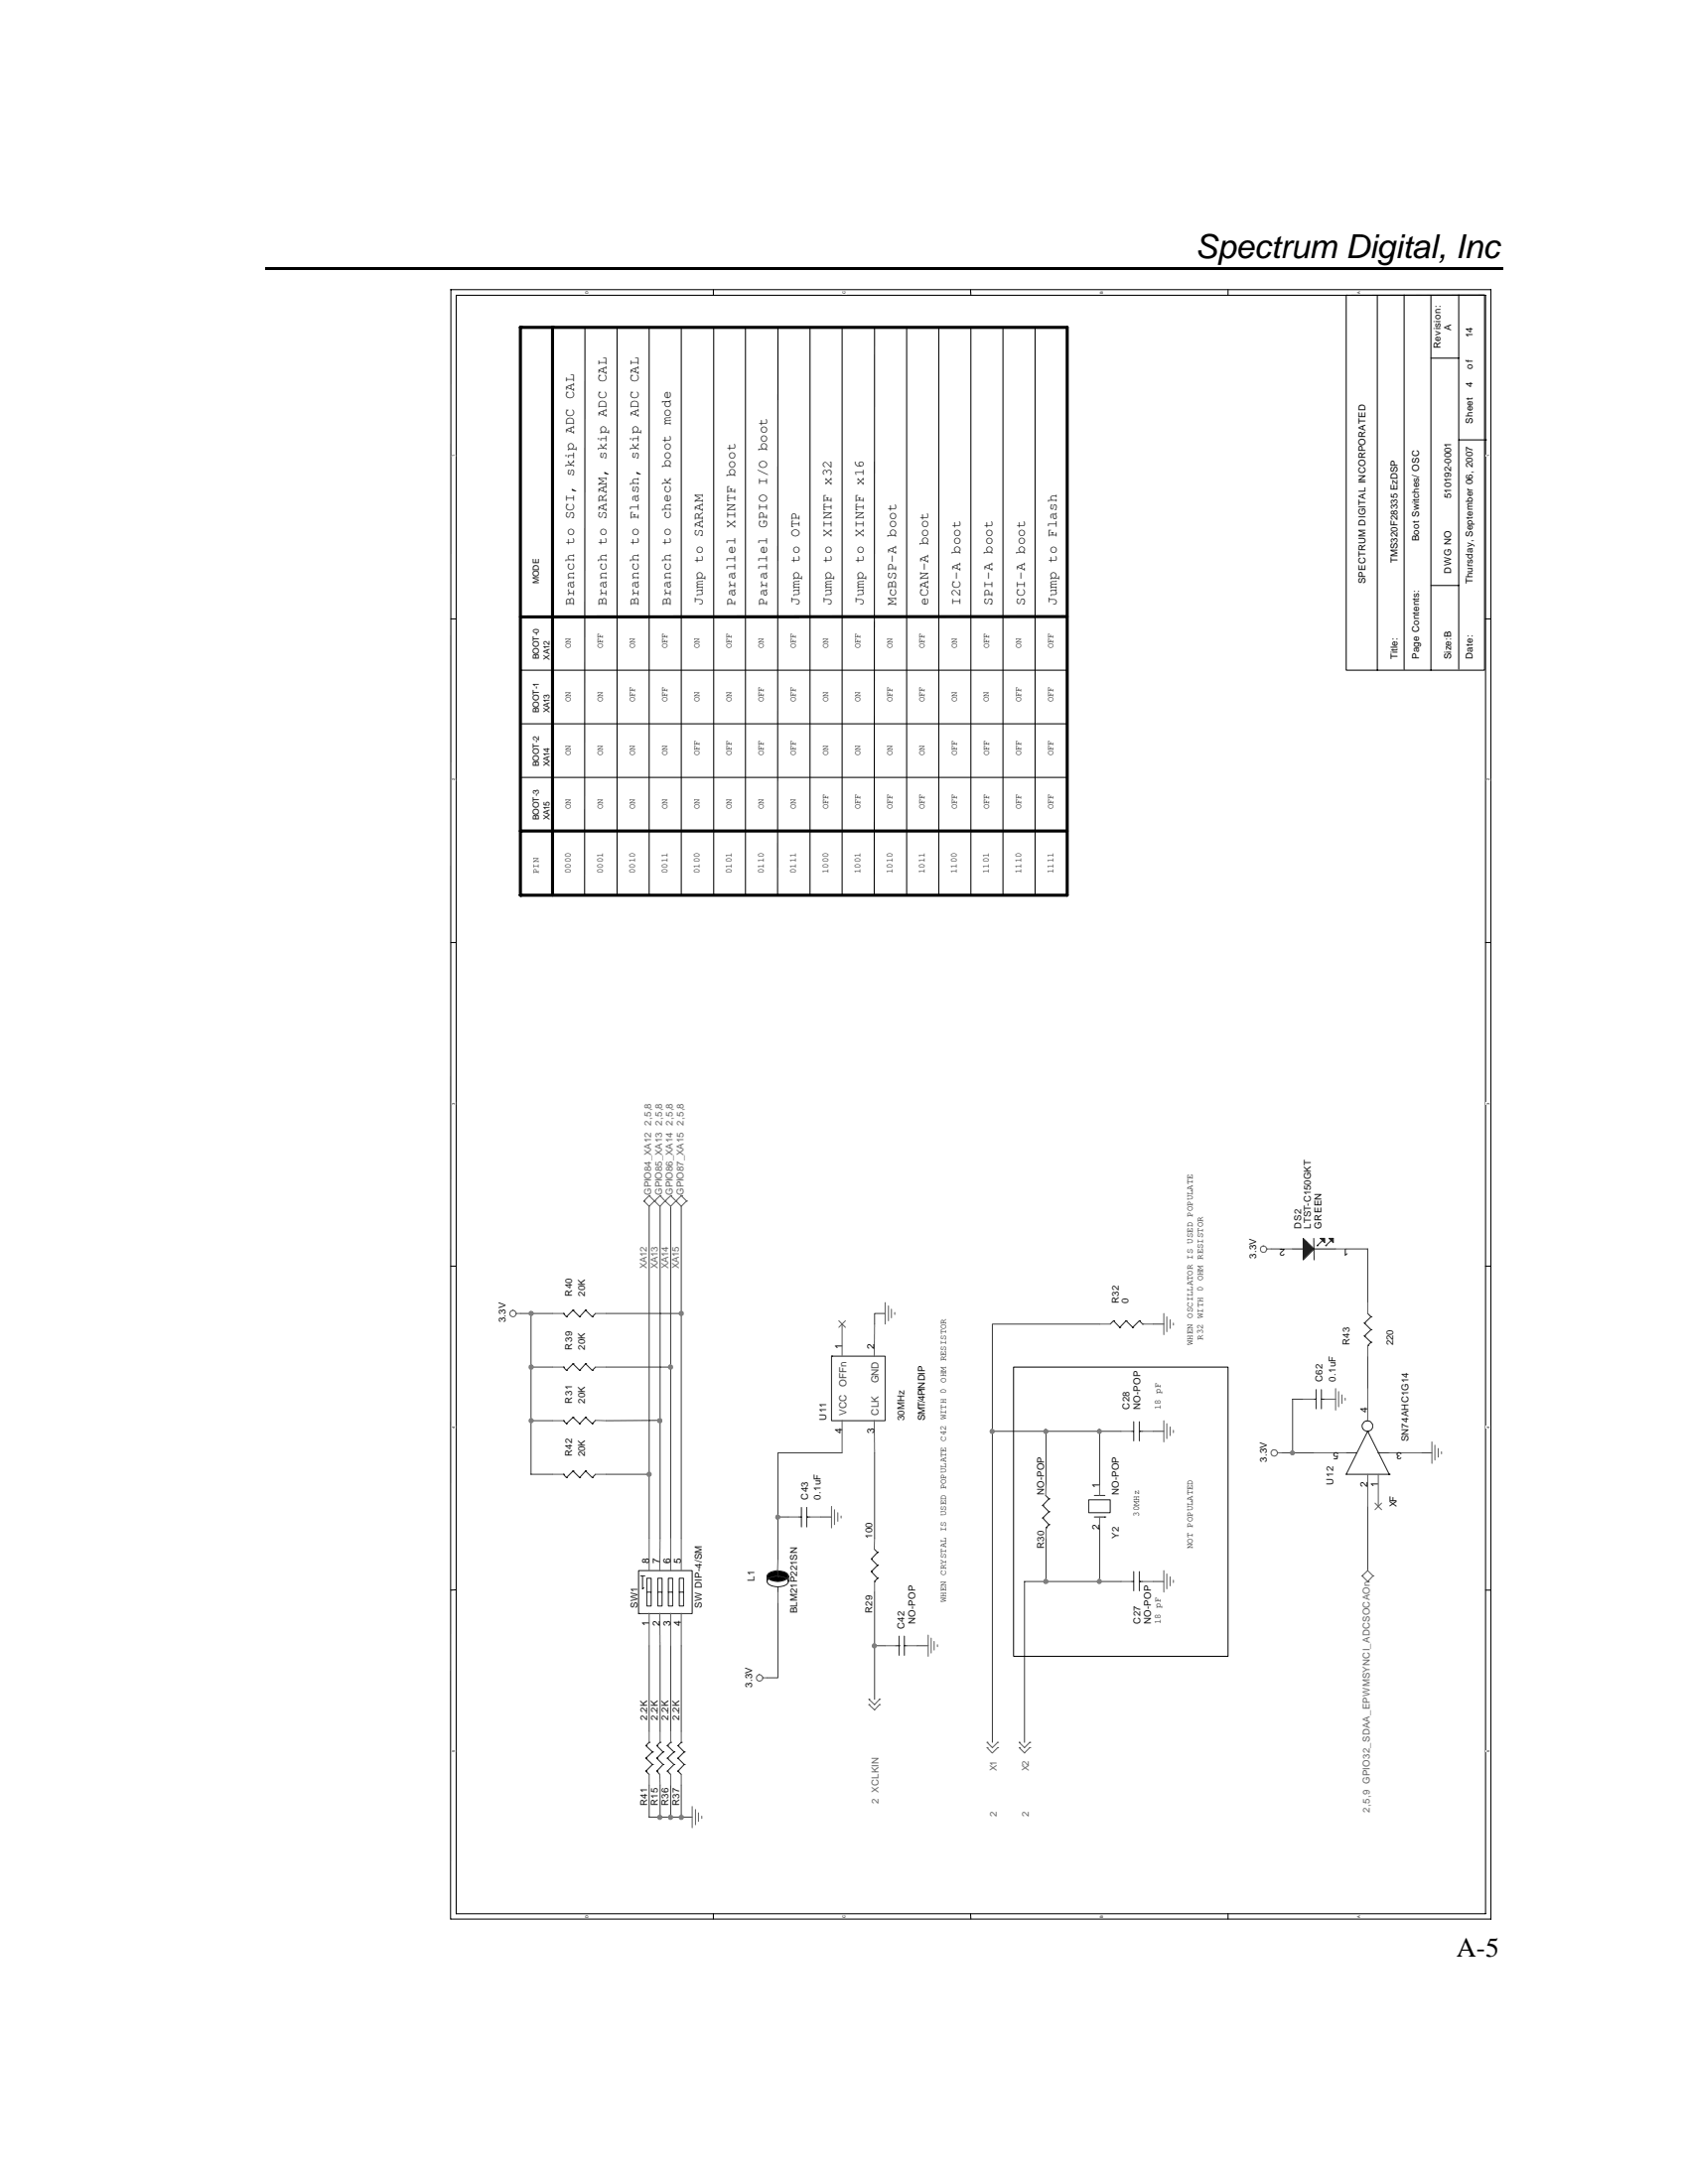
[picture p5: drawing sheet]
<svg xmlns="http://www.w3.org/2000/svg" width="216mm" height="279mm" viewBox="0 0 216 279" stroke-linecap="round" stroke-linejoin="round" font-family="sans-serif">
<path d="M33.9 34.1h.2v.4h-.2z" fill="#000"/>
<path d="M34.1 34.3h158.1" fill="none" stroke="#000" stroke-width=".34"/>
<path d="M55.5 36h135.7v209.5h-135.7z" fill="#fff"/>
<path d="M57.6 37.1h133.1v208.4h-133M57.7 37.1l-.1 208.4M58.3 37.8h131.7v207h-131.7z" fill="none" stroke="#000" stroke-width=".13"/>
<g fill="#fff">
<path d="M57.8 223.9h.5v.2h-.6z"/>
<path d="M190.1 223.9h.5v.2h-.5z"/>
</g>
<path d="M58.3 203.4h-.6M190 203.4h.7" fill="none" stroke="#000" stroke-width=".13"/>
<g fill="#fff">
<path d="M57.8 182.4h.5v.3h-.6z"/>
<path d="M190.1 182.4h.5v.3h-.5z"/>
</g>
<path d="M57.7 162h.6M190 162h.7" fill="none" stroke="#000" stroke-width=".13"/>
<g fill="#fff">
<path d="M57.8 141h.5v.3h-.6z"/>
<path d="M190.1 141h.5v.3h-.5z"/>
</g>
<path d="M57.7 120.6h.6M190 120.6h.7" fill="none" stroke="#000" stroke-width=".13"/>
<g fill="#fff">
<path d="M57.8 99.6h.5v.3h-.5z"/>
<path d="M190.1 99.6h.5v.3h-.5z"/>
</g>
<path d="M57.7 79.2h.6M190 79.2h.7" fill="none" stroke="#000" stroke-width=".13"/>
<g fill="#fff">
<path d="M57.8 58.2h.5v.3h-.6z"/>
<path d="M190.1 58.2h.5v.3h-.5z"/>
<path d="M74.8 245h.5v.3h-.5z"/>
<path d="M74.8 37.2h.5v.4h-.5z"/>
<path d="M107.7 245h.6v.3h-.6z"/>
<path d="M107.7 37.2h.6v.4h-.6z"/>
</g>
<path d="M91.2 37.1v.7M91.2 244.8v.7" fill="none" stroke="#000" stroke-width=".13"/>
<g fill="#fff">
<path d="M140.6 245h.6v.3h-.6z"/>
<path d="M140.6 37.3h.6v.3h-.6z"/>
</g>
<path d="M124.1 37.1l.1 .7M124.1 244.8l.1 .7" fill="none" stroke="#000" stroke-width=".13"/>
<g fill="#fff">
<path d="M173.5 245h.6v.3h-.6z"/>
<path d="M173.5 37.3h.6v.3h-.6z"/>
</g>
<g fill="none" stroke="#000" stroke-width=".13">
<path d="M157.1 37.1v.7M172.2 37.8h.1M176.2 37.8v47.9M179.6 37.7v47.9M183 37.8v47.9M186.6 37.7v47.9M189.9 37.7l-17.7 .1v47.9h17.7v-47.9M74.8 41.9v72.6M78.9 41.9h.1M78.9 41.9v72.6M83 41.9v72.6M87.1 41.9h.1"/>
<path d="M87.1 41.9v72.6M91.3 41.9v72.6M95.3 41.9h.1M95.3 41.9v72.6M99.5 41.9v72.6M103.6 41.9v72.6M107.7 41.9h.1M107.7 41.9v72.6M111.9 41.9h.1M111.9 41.9l-.1 72.6M116 41.9h.1M116 41.9v72.6"/>
<path d="M120.1 41.9v72.6M124.2 41.9v72.6M128.3 41.9v72.6M132.4 41.9h.1M132.4 41.9v72.6M183 45.8h3.6M186.6 56.3h3.4M190 56.3h.1M183 74.9h3.6M66.6 85.7h.1M66.6 99.5h69.9M66.6 92.6h69.9"/>
<path d="M66.6 85.7h69.9M129.6 174.9h27.5v37h-27.5zM157.1 244.8v.7"/>
</g>
<g fill="none" stroke="#3d3d3d" stroke-width=".13">
<path d="M83 154.3v42.5M84.4 154.3v42.5M85.8 154.3v42.5M87.1 154.3v42.5M162.6 159.8h1.3M172.2 159.8h2.7v6.8M66.6 168h4.1M67.9 174.9h2.8M67.9 168v20.6h2.8M77.5 168h9.6M77.5 174.9h8.3M85.8 174.9h.1"/>
<path d="M87.1 168h.1M113.2 168h-1.3v1.4M140.6 169.4h-13.7v13.7M147.5 169.4h1.4M166.7 179h-1.4v6.9M174.9 173.5v4.1M67.9 181.8h2.8M77.5 188.6h5.5M83 188.6h.1M84.4 181.7l-6.9 .1M84.4 181.8h.1M99.5 194.1h1.4"/>
<path d="M105 194.1h1.4M107.7 185.9h-8.2v13.7M111.9 185.9v10.9M126.9 183.1h6.9v6.9M126.9 183.1h.1M126.9 183.1v39.8M133.8 183.1h6.8M133.8 196.8v5.5M140.6 195.5v6.8M143.4 183.1h-2.8v6.9M147.5 183.1h1.4M163.9 185.9h4.2"/>
<path d="M174.9 192.7v8.2M181.8 185.9h1.3M83 210.5v11M84.4 210.5v11M85.8 210.5v11M87.1 210.5v11M99.5 205v9.6h-1.4M111.9 203.7v6.8M113.2 210.5h-1.3v6.9M117.3 210.5h1.4M143.4 202.3h-12.4v20.6M147.5 202.3h1.4"/>
<path d="M83 228.4v4.1h1.4v-4.1M84.4 232.5h1.4M85.8 228.4v4.1M87.1 228.4v4.1h-1.3M87.1 232.5h1.4"/>
</g>
<g fill="none" stroke="#616161" stroke-width=".13">
<path d="M82.4 153.6h.1M82.4 153.6l.6 .7 .7-.7M83 153h.1M83 153l-.6 .6M83 153l1.4 1.3M83.7 153.6h.1M84.4 153h.1M84.4 153l-.7 .6M84.4 153l.7 .6M85.1 153.6h.1M85.1 153.6l-.7 .7M85.8 153h.1"/>
<path d="M85.8 153l-.7 .6M85.8 153l1.3 1.3 .7-.7M86.5 153.6h.1M87.1 153h.1M87.1 153l-1.3 1.3-.7-.7M87.1 153l.7 .6M87.8 153.6h.1M162 159.8h.6M66 168h.6M70.7 168h1.4M70.7 174.9h1.4M76.2 168h1.3"/>
<path d="M76.2 174.9h1.3M107.7 169.4v4.1M111.9 169.4l-.1 4.1M113.2 166.6v2.8M113.6 167.1v1.9M114 167.5v1.1M114.4 167.9v.3M148.9 168v2.7M149.2 168.5v1.9M149.7 168.8v1.1M150.1 169.3v.2M170.8 177.6v2.8"/>
<path d="M171.2 178v2M171.6 178.4v1.1M172.1 178.9v.2M174.9 177.6v4.1M70.7 188.6h1.4M76.2 188.6h1.3M106.4 192.7v2.8M106.7 193.1v1.9M107.2 193.5v1.1M107.6 193.9v.3M107.7 181.7v4.2M111.8 181.7l.1 4.2"/>
<path d="M133.8 190l-.1 1.3M133.8 195.5v1.3M148.9 181.8v2.7M149.2 182.1v1.9M149.7 182.6v1.1M150.1 183v.3M163.4 185.9h.5M168.1 185.9h4.1M174.9 188.6v4.1M176.3 188.6v4.1M177.6 185.9h4.2M183.1 184.5v2.7"/>
<path d="M183.5 184.9v1.9M184 185.3v1.1M184.4 185.7v.3M96.8 214.4a.4 .4 0 0 1 .4-.2 .4 .4 0 0 1 .4 .3v.3l-.3 .2a.42 .42 0 0 1-.5-.1 .42 .42 0 0 1 0-.5zM97.6 214.6h.5M111.1 218.1h.1M111.1 217.4h.1M111.1 218.1l.8 .7 .6-.7M111.1 217.4l.8 .7 .6-.7M112.5 218.1h.1M112.5 217.4h.1M118.7 209.2v2.7"/>
<path d="M119.1 209.6v1.9M119.5 210v1.1M119.9 210.4v.3M143.4 202.3h1.4M146.1 202.3h1.4M148.9 200.9v2.8M149.2 201.4v1.9M149.7 201.7v1.2M150.1 202.2v.3M174.2 201.6h.1M174.2 201.6l.7-.7 .7 .7M174.2 201.6l.7 .7"/>
<path d="M174.9 202.3h.1M175.6 201.6h.1M175.6 201.6l-.7 .7M88.5 231.1v2.7M89 231.5v1.9M89.3 231.9v1.1M89.8 232.3v.3M126.3 223.6h.1M126.3 222.9h.1M126.3 223.6l.6 .7M126.3 222.9l.6 .7 .7-.7M127.6 223.6h.1"/>
<path d="M127.6 222.9h.1M127.6 223.6l-.7 .7M130.4 223.6h.1M130.4 222.9h.1M130.4 223.6l.6 .7 .7-.7M130.4 222.9l.6 .7 .7-.7M131.7 223.6h.1M131.7 222.9h.1"/>
<circle cx="161.6" cy="159.8" r=".4"/>
<circle cx="65.6" cy="168" r=".41"/>
<circle cx="163" cy="185.9" r=".41"/>
</g>
<path d="M66.6 41.9h.1M66.6 41.9h69.9v72.6h-69.9M66.6 41.9v72.6M70.7 41.9h.1M70.7 41.9v72.6M136.5 78.9h-69.9M66.6 106.3h.1M66.6 114.5h.1M66.6 106.3h69.9" fill="none" stroke="#000" stroke-width=".39"/>
<g fill="none" stroke="#262626" stroke-width=".13">
<path d="M72.1 168h.1M72.1 174.9h.1M72.1 168l.3 .5M72.1 174.9l.3 .4M72.4 168.5h.1M72.4 175.3h.1M73.3 167.6h.1M73.3 174.5h.1M73.3 167.6l.8 .9M73.3 167.6l-.9 .9M73.3 174.5l.8 .8M73.3 174.5l-.9 .8"/>
<path d="M74.1 168.5h.1M74.1 175.3h.1M74.9 167.6h.1M74.9 174.5h.1M74.9 167.6l.8 .9M74.9 167.6l-.8 .9M74.9 174.5l.8 .8M74.9 174.5l-.8 .8M75.7 168.5h.1M75.7 175.3h.1M76.2 168l-.5 .5M76.2 174.9l-.5 .4"/>
<path d="M106.4 173.5h6.8v8.3h-6.8zM106.4 173.5h.1M72.1 188.6h.1M72.1 188.6l.3 .4M72.4 189h.1M73.3 188.2h.1M73.3 188.2l.8 .8M73.3 188.2l-.9 .8M74.1 189h.1M74.9 188.2h.1M74.9 188.2l.8 .8M74.9 188.2l-.8 .8"/>
<path d="M75.7 189h.1M76.2 188.6l-.5 .4M133.4 192.6h.1M133.4 194.2h.1M133.4 192.6l.8 .8M133.4 194.2l.8 .8M133.7 191.3l.5 .4M133.8 195.5h.1M134.2 191.7h.1M134.2 193.4h.1M134.2 195h.1M134.2 191.7l-.8 .9"/>
<path d="M134.2 193.4l-.8 .8M134.2 195l-.4 .5M172.2 185.9h1.3M174.9 183.1h.1M174.9 183.1l-2.7 5.5h5.5M174.9 183.1l2.8 5.5M176.3 185.9h.1M176.3 185.9h1.4M177.7 188.6h.1M144.8 202.3h.2M145 201.1v2.4M145.7 202.3h.1"/>
<path d="M145.7 202.3h.4M145.7 201.1v2.4"/>
<circle cx="174.9" cy="182.4" r=".68"/>
</g>
<path d="M107.3 169l.8 .8M108.1 169l-.8 .8M175.9 192.3l.8 .8M176.7 192.3l-.8 .8" fill="none" stroke="#606060" stroke-width=".13"/>
<path d="M166.7 158.4l1.4 1.4-1.4 1.4z" fill="#262626"/>
<path d="M166.7 158.4l1.4 1.4-1.4 1.4z" fill="none" stroke="#262626" stroke-width=".13"/>
<path d="M168.9 158.4h.5v.6z" fill="#262626"/>
<path d="M168.9 158.4h.5v.6z" fill="none" stroke="#262626" stroke-width=".13"/>
<path d="M170 158.4h.5v.6z" fill="#262626"/>
<g fill="none" stroke="#262626" stroke-width=".13">
<path d="M165.3 159.8h1.4M168 158.4l.1 2.8M168.1 159.8h2.7M168.5 159.4h.1M169.1 158.7l-.6 .7M169.6 159.4h.1M170 158.4h.5v.6zM170.2 158.7l-.6 .7M142.4 169h.1M142.4 169l-.4 .4M142.4 169l.8 .8M143.2 169.8h.1"/>
<path d="M144 169h.1M144 169l-.8 .8M144 169l.9 .8M144.9 169.8h.1M145.7 169h.1M145.7 169l-.8 .8M145.7 169l.4 .4M146.1 169.4h.1M168 179h.3M168.3 177.8v2.4M169 179h.1M169 179h.4"/>
<path d="M169 177.8v2.4M72.1 181.8h.1M72.1 181.8l.3 .3M72.4 182.1h.1M73.3 181.3h.1M73.3 181.3l.8 .8M73.3 181.3l-.9 .8M74.1 182.1h.1M74.9 181.3h.1M74.9 181.3l.8 .8M74.9 181.3l-.8 .8M75.7 182.1h.1"/>
<path d="M76.2 181.7l-.5 .4M102.2 194.1h.3M102.5 192.8v2.5M103.2 194.1h.1M103.2 194.1h.4M103.2 192.8v2.5M111.4 199.4h.1M111.4 199.4l.8 .9M111.8 198.2l.4 .4M112.2 198.6h.1M112.2 198.6l-.8 .8M144.8 183.1h.2"/>
<path d="M145 181.9v2.4M145.7 183.1h.1M145.7 183.1h.4M145.7 181.9v2.4M81.7 200.9h6.8v5.5h-6.8zM81.7 206.4h.1M81.9 201.6h.6M82.2 201.6v1.7l.2-.2M82.7 201.9h.6v3.6h-.6zM82.7 203.7h.6M84.1 201.9h.6v3.6h-.6zM84.1 203.7h.6"/>
<path d="M85.5 201.9h.5v3.6h-.5zM85.5 203.7h.5M86.9 201.9h.5v3.6h-.5zM86.9 203.7h.5M111.4 201.1h.1M111.4 201.1l.8 .8M111.9 202.3h.1M112.2 200.3h.1M112.2 201.9h.1M112.2 200.3l-.8 .8M112.2 201.9l-.3 .4M114.6 210.5h.4"/>
<path d="M115 210.5h.1M115 209.3v2.5M115.7 210.5h.3M115.7 209.3v2.5M84 226.6h.1M84 224.9h.1M84 223.3h.1M84 226.6l.4 .4M84 224.9l.8 .8M84 223.3l.8 .8M84.4 222.9h.1M84.4 222.9l-.4 .4"/>
<path d="M84.8 225.7h.1M84.8 224.1h.1M84.8 225.7l-.8 .9M84.8 224.1l-.8 .8M86.7 226.6h.1M86.7 224.9h.1M86.7 223.3h.1M86.7 226.6l.4 .4M86.7 224.9l.8 .8M86.7 223.3l.8 .8M87.1 222.9h.1M87.1 222.9l-.4 .4"/>
<path d="M87.5 225.7h.1M87.5 224.1h.1M87.5 225.7l-.8 .9M87.5 224.1l-.8 .8"/>
</g>
<g fill="none" stroke="#616161" stroke-width=".13">
<path d="M163.9 159.8h1.4M170.8 159.8h1.4M140.6 169.4h1.4M146.1 169.4h1.4M166.7 179h1.3M169.4 179h1.4M70.7 181.8h1.4M76.2 181.7l1.3 .1M83 196.8v4.1M84.4 196.8v4.1M85.8 196.8v4.1M87.1 196.8v4.1"/>
<path d="M100.9 194.1h1.3M103.6 194.1h1.4M111.9 196.8l-.1 1.4M143.4 183.1h1.4M146.1 183.1h1.4M83 206.4v4.1M84.4 206.4v4.1M85.8 206.4v4.1M87.1 206.4v4.1M111.9 202.3v1.4M113.2 210.5h1.4M116 210.5h1.3"/>
<path d="M84.4 227v1.4M84.4 221.5v1.4M87.1 221.5v1.4M87.1 227v1.4"/>
</g>
<path d="M98.3 201.3a2 2 0 0 1 1.8-.3l.5 .2 .2 .3v.3a1.88 1.88 0 0 1-2.7 0v-.3z" fill-rule="evenodd" fill="#fff"/>
<path d="M98.3 201.3a2 2 0 0 1 1.8-.3l.5 .2 .2 .3v.3a1.88 1.88 0 0 1-2.7 0v-.3z" fill-rule="evenodd" fill="#000"/>
<g fill="none" stroke="#262626" stroke-width=".13">
<path d="M174.5 169.3h.1M174.5 170.9h.1M174.5 169.3l.9 .8M174.5 170.9l.9 .8M174.9 172.1h.1M174.9 168l.5 .5M175.4 168.5h.1M175.4 170.1h.1M175.4 171.7h.1M175.4 168.5l-.9 .8M175.4 170.1l-.9 .8M175.4 171.7l-.5 .4"/>
<path d="M139.2 191.9h2.8v1.6h-2.8zM140 191.3h1.3M140 194.1h1.3M141.3 194.1h.1M98.1 201.6v.7M99.5 200.9l-.7 .2-.5 .2-.2 .2v.3a1.88 1.88 0 0 0 2.7 0v-.3l-.2-.3-.5-.2h-.6M99.5 201.6l-.7 .1-.5 .2-.2 .3v.3a1.91 1.91 0 0 0 2.7 0v-.3l-.2-.3-.5-.2-.6-.1M99.5 201.7h.1M99.5 201.1v.6M99.5 203v.7M100.9 201.6v.7M82.6 226.6h.1"/>
<path d="M82.6 224.9h.1M82.6 223.3h.1M82.6 226.6l.4 .4M82.6 224.9l.9 .8M82.6 223.3l.9 .8M83 222.9h.1M83 222.9l-.4 .4M83.5 225.7h.1M83.5 224.1h.1M83.5 225.7l-.9 .9M83.5 224.1l-.9 .8M85.4 226.6h.1"/>
<path d="M85.4 224.9h.1M85.4 223.3h.1M85.4 226.6l.4 .4M85.4 224.9l.8 .8M85.4 223.3l.8 .8M85.8 222.9h.1M85.8 222.9l-.4 .4M86.2 225.7h.1M86.2 224.1h.1M86.2 225.7l-.8 .9M86.2 224.1l-.8 .8"/>
</g>
<path d="M174.9 166.6v1.4M174.9 172.1v1.4M99.5 199.6v1.3M140.6 190v1.3M140.6 194.1v1.4M99.5 203.7v1.3M83 221.5v1.4M83 227v1.4M85.8 221.5v1.4M85.8 227v1.4" fill="none" stroke="#616161" stroke-width=".13"/>
<circle cx="87.1" cy="168" r=".26" fill="#7e7e7e"/>
<circle cx="87.1" cy="168" r=".26" fill="none" stroke="#7e7e7e" stroke-width=".13"/>
<path d="M85.6 174.7a.28 .28 0 0 1 .4 .1 .28 .28 0 0 1-.1 .3h-.3l-.1-.2z" fill-rule="evenodd" fill="#7e7e7e"/>
<path d="M85.7 174.6a.33 .33 0 0 0-.1 .5h.3a.3 .3 0 0 0-.1-.5" fill="none" stroke="#7e7e7e" stroke-width=".13"/>
<path d="M86.9 232.3l.3-.1 .2 .1v.3l-.2 .2-.2-.1-.1-.1z" fill-rule="evenodd" fill="#7e7e7e"/>
<path d="M86.9 232.3l.3-.1 .2 .1v.3l-.2 .2-.2-.1-.1-.1z" fill="none" stroke="#7e7e7e" stroke-width=".13"/>
<circle cx="85.7" cy="232.5" r=".26" fill="#7e7e7e"/>
<path d="M85.7 232.2a.25 .25 0 0 0-.2 .4 .25 .25 0 0 0 .4 .1 .25 .25 0 0 0 .1-.4l-.2-.1" fill="none" stroke="#7e7e7e" stroke-width=".13"/>
<path d="M84.1 181.6l.3-.1h.1l.1 .1v.3l-.1 .1h-.2l-.2-.1z" fill-rule="evenodd" fill="#7e7e7e"/>
<path d="M84.4 181.5l-.3 .1v.3l.2 .1h.2l.1-.1v-.3l-.2-.1" fill="none" stroke="#7e7e7e" stroke-width=".13"/>
<path d="M82.9 188.4a.27 .27 0 0 1 .3 .1 .27 .27 0 0 1 0 .2l-.1 .2h-.2a.31 .31 0 0 1 0-.5z" fill-rule="evenodd" fill="#7e7e7e"/>
<path d="M83 188.3a.32 .32 0 0 0-.2 .2 .32 .32 0 0 0 .1 .4l.3-.1a.28 .28 0 0 0-.2-.4" fill="none" stroke="#7e7e7e" stroke-width=".13"/>
<path d="M67.7 181.6l.1-.1a.3 .3 0 0 1 .3 0 .3 .3 0 0 1 .1 .3l-.2 .2a.28 .28 0 0 1-.3-.1 .28 .28 0 0 1 0-.3z" fill-rule="evenodd" fill="#7e7e7e"/>
<path d="M67.9 181.5a.27 .27 0 0 0-.2 .3 .27 .27 0 0 0 .3 .2l.2-.2v-.1l-.3-.2" fill="none" stroke="#7e7e7e" stroke-width=".13"/>
<path d="M67.7 174.7l.3-.1a.31 .31 0 0 1 .2 .2 .31 .31 0 0 1-.2 .3h-.3z" fill-rule="evenodd" fill="#7e7e7e"/>
<path d="M67.7 174.7l.3-.1a.31 .31 0 0 1 .2 .2 .31 .31 0 0 1-.2 .3h-.3z" fill="none" stroke="#7e7e7e" stroke-width=".13"/>
<circle cx="67.9" cy="168" r=".25" fill="#7e7e7e"/>
<circle cx="67.9" cy="168" r=".25" fill="none" stroke="#7e7e7e" stroke-width=".13"/>
<path d="M84.1 232.3l.4-.1 .1 .1v.3l-.1 .2-.3-.1-.1-.1z" fill-rule="evenodd" fill="#7e7e7e"/>
<path d="M84.1 232.3l.4-.1 .1 .1v.3l-.1 .2-.3-.1-.1-.1z" fill="none" stroke="#7e7e7e" stroke-width=".13"/>
<path d="M111.6 210.4l.1-.1h.2l.2 .1v.3a.27 .27 0 0 1-.4 .1 .27 .27 0 0 1-.1-.4z" fill-rule="evenodd" fill="#7e7e7e"/>
<path d="M111.6 210.4l.1-.1h.2l.2 .1v.3a.27 .27 0 0 1-.4 .1 .27 .27 0 0 1-.1-.4z" fill="none" stroke="#7e7e7e" stroke-width=".13"/>
<circle cx="99.5" cy="194.1" r=".27" fill="#7e7e7e"/>
<circle cx="99.5" cy="194.1" r=".27" fill="none" stroke="#7e7e7e" stroke-width=".13"/>
<path d="M165.1 185.7a.26 .26 0 0 1 .4 0 .26 .26 0 0 1-.1 .4h-.3z" fill-rule="evenodd" fill="#7e7e7e"/>
<path d="M165.1 185.7a.26 .26 0 0 1 .4 0 .26 .26 0 0 1-.1 .4h-.3z" fill="none" stroke="#7e7e7e" stroke-width=".13"/>
<path d="M140.4 183l.1-.1h.2l.2 .1v.2a.27 .27 0 0 1-.4 .1 .27 .27 0 0 1-.1-.3z" fill-rule="evenodd" fill="#7e7e7e"/>
<path d="M140.4 183l.1-.1h.2l.2 .1v.2a.27 .27 0 0 1-.4 .1 .27 .27 0 0 1-.1-.3z" fill="none" stroke="#7e7e7e" stroke-width=".13"/>
<circle cx="140.6" cy="202.3" r=".27" fill="#7e7e7e"/>
<circle cx="140.6" cy="202.3" r=".27" fill="none" stroke="#7e7e7e" stroke-width=".13"/>
<circle cx="133.8" cy="202.3" r=".28" fill="#7e7e7e"/>
<circle cx="133.8" cy="202.3" r=".28" fill="none" stroke="#7e7e7e" stroke-width=".13"/>
<circle cx="133.8" cy="183.1" r=".26" fill="#7e7e7e"/>
<circle cx="133.8" cy="183.1" r=".26" fill="none" stroke="#7e7e7e" stroke-width=".13"/>
<circle cx="126.9" cy="183.1" r=".27" fill="#7e7e7e"/>
<circle cx="126.9" cy="183.1" r=".27" fill="none" stroke="#7e7e7e" stroke-width=".13"/>
<text font-size="4.2" x="152.9" y="33">Spectrum Digital, Inc</text>
<text font-size="3.5" x="186.3" y="250.4">A-5</text>
<g font-size="1.8">
<text x="73.4" y="77.5" transform="rotate(-90 73.4 77.5)">Branch to SCI, skip ADC CAL</text>
<text x="77.6" y="77.5" transform="rotate(-90 77.6 77.5)">Branch to SARAM, skip ADC CAL</text>
<text x="81.7" y="77.5" transform="rotate(-90 81.7 77.5)">Branch to Flash, skip ADC CAL</text>
<text x="85.8" y="77.5" transform="rotate(-90 85.8 77.5)">Branch to check boot mode</text>
<text x="89.9" y="77.5" transform="rotate(-90 89.9 77.5)">Jump to SARAM</text>
<text x="94" y="77.5" transform="rotate(-90 94 77.5)">Parallel XINTF boot</text>
<text x="98.1" y="77.5" transform="rotate(-90 98.1 77.5)">Parallel GPIO I/O boot</text>
<text x="102.2" y="77.5" transform="rotate(-90 102.2 77.5)">Jump to OTP</text>
<text x="106.4" y="77.5" transform="rotate(-90 106.4 77.5)">Jump to XINTF x32</text>
<text x="110.5" y="77.5" transform="rotate(-90 110.5 77.5)">Jump to XINTF x16</text>
<text x="114.6" y="77.5" transform="rotate(-90 114.6 77.5)">McBSP-A boot</text>
<text x="118.7" y="77.5" transform="rotate(-90 118.7 77.5)">eCAN-A boot</text>
<text x="122.8" y="77.5" transform="rotate(-90 122.8 77.5)">I2C-A boot</text>
<text x="126.9" y="77.5" transform="rotate(-90 126.9 77.5)">SPI-A boot</text>
<text x="131.1" y="77.5" transform="rotate(-90 131.1 77.5)">SCI-A boot</text>
<text x="135.1" y="77.5" transform="rotate(-90 135.1 77.5)">Jump to Flash</text>
</g>
<g font-size="1.3">
<text x="164.4" y="159.8" transform="rotate(-180 164.4 159.8)">2</text>
<text x="172.5" y="159.8" transform="rotate(-180 172.5 159.8)">1</text>
<text x="107.7" y="172.6" transform="rotate(-90 107.7 172.6)">1</text>
<text x="111.8" y="172.6" transform="rotate(-90 111.8 172.6)">2</text>
<text x="107.7" y="183.4" transform="rotate(-90 107.7 183.4)">4</text>
<text x="111.8" y="183.4" transform="rotate(-90 111.8 183.4)">3</text>
<text x="171.2" y="185.9" transform="rotate(-180 171.2 185.9)">5</text>
<text x="174.9" y="180.8" transform="rotate(-90 174.9 180.8)">4</text>
<text x="179.3" y="185.9" transform="rotate(-180 179.3 185.9)">3</text>
<text x="140.6" y="190.4" transform="rotate(-90 140.6 190.4)">1</text>
<text x="174.9" y="190.3" transform="rotate(-90 174.9 190.3)">2</text>
<text x="176.2" y="190.3" transform="rotate(-90 176.2 190.3)">1</text>
<text x="140.6" y="195.7" transform="rotate(-90 140.6 195.7)">2</text>
<text x="83" y="200" transform="rotate(-90 83 200)">8</text>
<text x="84.4" y="200" transform="rotate(-90 84.4 200)">7</text>
<text x="85.7" y="200" transform="rotate(-90 85.7 200)">6</text>
<text x="87.1" y="200" transform="rotate(-90 87.1 200)">5</text>
<text x="83" y="208.1" transform="rotate(-90 83 208.1)">1</text>
<text x="84.4" y="208.1" transform="rotate(-90 84.4 208.1)">2</text>
<text x="85.7" y="208.1" transform="rotate(-90 85.7 208.1)">3</text>
<text x="87.1" y="208.1" transform="rotate(-90 87.1 208.1)">4</text>
</g>
<g font-size="1.3" fill="#454545">
<text x="108.3" y="177.4" transform="rotate(-90 108.3 177.4)">OFFn</text>
<text x="112.4" y="177" transform="rotate(-90 112.4 177)">GND</text>
<text x="108.3" y="181.1" transform="rotate(-90 108.3 181.1)">VCC</text>
<text x="112.4" y="181.1" transform="rotate(-90 112.4 181.1)">CLK</text>
</g>
<g font-size="1.2">
<text x="184.2" y="44.6" transform="rotate(-90 184.2 44.6)">Revision:</text>
<text x="185.6" y="42.3" transform="rotate(-90 185.6 42.3)">A</text>
<text x="188.4" y="47.3" transform="rotate(-90 188.4 47.3)">o f</text>
<text x="188.4" y="43.2" transform="rotate(-90 188.4 43.2)">14</text>
<text x="188.4" y="49.5" transform="rotate(-90 188.4 49.5)">4</text>
<text x="188.4" y="54.2" transform="rotate(-90 188.4 54.2)">Sheet</text>
<text x="185.6" y="63.8" transform="rotate(-90 185.6 63.8)">510192-0001</text>
<text x="181.5" y="69.3" transform="rotate(-90 181.5 69.3)">Boot Switches/ OSC</text>
<text x="174.6" y="74.7" transform="rotate(-90 174.6 74.7)">SPECTRUM DIGITAL INCORPORATED</text>
<text x="178.7" y="72" transform="rotate(-90 178.7 72)">TMS320F28335 EzDSP</text>
<text x="185.6" y="73.4" transform="rotate(-90 185.6 73.4)">DWG NO</text>
<text x="188.4" y="74.7" transform="rotate(-90 188.4 74.7)">Thursday, September 06, 2007</text>
<text x="178.7" y="84.3" transform="rotate(-90 178.7 84.3)">Title:</text>
<text x="181.5" y="84.3" transform="rotate(-90 181.5 84.3)">Page Contents:</text>
<text x="185.6" y="84.3" transform="rotate(-90 185.6 84.3)">Size:B</text>
<text x="188.4" y="84.3" transform="rotate(-90 188.4 84.3)">Date:</text>
<text x="160.7" y="161" transform="rotate(-90 160.7 161)">3.3V</text>
<text x="169" y="157.2" transform="rotate(-90 169 157.2)">GREEN</text>
<text x="64.7" y="169.2" transform="rotate(-90 64.7 169.2)">3.3V</text>
<text x="118.3" y="181.7" transform="rotate(-90 118.3 181.7)">SMT/4PIN DIP</text>
<text x="162" y="187.1" transform="rotate(-90 162 187.1)">3.3V</text>
<text x="178.6" y="192.8" transform="rotate(-90 178.6 192.8)">XF</text>
<text x="96.2" y="215.9" transform="rotate(-90 96.2 215.9)">3.3V</text>
</g>
<g font-size="1.2" fill="#616161">
<text x="83.3" y="152.9" transform="rotate(-90 83.3 152.9)">GPIO84_XA12 2,5,8</text>
<text x="84.7" y="152.9" transform="rotate(-90 84.7 152.9)">GPIO85_XA13 2,5,8</text>
<text x="86" y="152.9" transform="rotate(-90 86 152.9)">GPIO86_XA14 2,5,8</text>
<text x="87.4" y="152.9" transform="rotate(-90 87.4 152.9)">GPIO87_XA15 2,5,8</text>
<text x="82.7" y="162.3" transform="rotate(-90 82.7 162.3)">XA12</text>
<text x="84.1" y="162.3" transform="rotate(-90 84.1 162.3)">XA13</text>
<text x="85.5" y="162.3" transform="rotate(-90 85.5 162.3)">XA14</text>
<text x="86.8" y="162.3" transform="rotate(-90 86.8 162.3)">XA15</text>
<text x="127.5" y="226.6" transform="rotate(-90 127.5 226.6)">X1</text>
<text x="131.6" y="226.6" transform="rotate(-90 131.6 226.6)">X2</text>
<text x="112.4" y="230.8" transform="rotate(-90 112.4 230.8)">2 XCLKIN</text>
<text x="127.5" y="232.5" transform="rotate(-90 127.5 232.5)">2</text>
<text x="131.6" y="232.5" transform="rotate(-90 131.6 232.5)">2</text>
<text x="175.2" y="231.9" transform="rotate(-90 175.2 231.9)">2,5,9 GPIO32_SDAA_EPWMSYNCI_ADCSOCAOn</text>
</g>
<g font-size="1.2" fill="#111">
<text x="166.4" y="157.2" transform="rotate(-90 166.4 157.2)">DS2</text>
<text x="167.7" y="157.2" transform="rotate(-90 167.7 157.2)">LTST-C150GKT</text>
<text x="73.2" y="165.8" transform="rotate(-90 73.2 165.8)">R40</text>
<text x="74.8" y="165.8" transform="rotate(-90 74.8 165.8)">20K</text>
<text x="143.1" y="166.8" transform="rotate(-90 143.1 166.8)">R32</text>
<text x="144.3" y="166.8" transform="rotate(-90 144.3 166.8)">0</text>
<text x="73.2" y="172.7" transform="rotate(-90 73.2 172.7)">R39</text>
<text x="74.8" y="172.7" transform="rotate(-90 74.8 172.7)">20K</text>
<text x="172.6" y="172.1" transform="rotate(-90 172.6 172.1)">R43</text>
<text x="178.2" y="172.1" transform="rotate(-90 178.2 172.1)">220</text>
<text x="73.2" y="179.5" transform="rotate(-90 73.2 179.5)">R31</text>
<text x="74.8" y="179.5" transform="rotate(-90 74.8 179.5)">20K</text>
<text x="169.1" y="176.8" transform="rotate(-90 169.1 176.8)">C62</text>
<text x="170.8" y="176.8" transform="rotate(-90 170.8 176.8)">0.1uF</text>
<text x="105.7" y="181.7" transform="rotate(-90 105.7 181.7)">U11</text>
<text x="115.7" y="181.7" transform="rotate(-90 115.7 181.7)">30MHz</text>
<text x="144.5" y="180.4" transform="rotate(-90 144.5 180.4)">C28</text>
<text x="145.9" y="180.4" transform="rotate(-90 145.9 180.4)">NO-POP</text>
<text x="180.1" y="184.5" transform="rotate(-90 180.1 184.5)">SN74AHC1G14</text>
<text x="73.2" y="186.4" transform="rotate(-90 73.2 186.4)">R42</text>
<text x="74.8" y="186.4" transform="rotate(-90 74.8 186.4)">20K</text>
<text x="103.3" y="191.9" transform="rotate(-90 103.3 191.9)">C43</text>
<text x="105" y="191.9" transform="rotate(-90 105 191.9)">0.1uF</text>
<text x="133.5" y="191.3" transform="rotate(-90 133.5 191.3)">NO-POP</text>
<text x="143.1" y="191.3" transform="rotate(-90 143.1 191.3)">NO-POP</text>
<text x="170.5" y="190" transform="rotate(-90 170.5 190)">U12</text>
<text x="111.6" y="196.8" transform="rotate(-90 111.6 196.8)">100</text>
<text x="143.1" y="196.8" transform="rotate(-90 143.1 196.8)">Y2</text>
<text x="96.5" y="202.3" transform="rotate(-90 96.5 202.3)">L1</text>
<text x="133.5" y="198.2" transform="rotate(-90 133.5 198.2)">R30</text>
<text x="81.5" y="205.8" transform="rotate(-90 81.5 205.8)">SW1</text>
<text x="89.8" y="205.8" transform="rotate(-90 89.8 205.8)">SW DIP-4/SM</text>
<text x="102" y="206.4" transform="rotate(-90 102 206.4)">BLM21P221SN</text>
<text x="111.6" y="206.4" transform="rotate(-90 111.6 206.4)">R29</text>
<text x="115.7" y="208.5" transform="rotate(-90 115.7 208.5)">C42</text>
<text x="117.1" y="207.8" transform="rotate(-90 117.1 207.8)">NO-POP</text>
<text x="145.9" y="207.8" transform="rotate(-90 145.9 207.8)">C27</text>
<text x="147.2" y="207.8" transform="rotate(-90 147.2 207.8)">NO-POP</text>
<text x="82.8" y="220.1" transform="rotate(-90 82.8 220.1)">2.2K</text>
<text x="84.1" y="220.1" transform="rotate(-90 84.1 220.1)">2.2K</text>
<text x="85.5" y="220.1" transform="rotate(-90 85.5 220.1)">2.2K</text>
<text x="86.9" y="220.1" transform="rotate(-90 86.9 220.1)">2.2K</text>
<text x="82.8" y="231.1" transform="rotate(-90 82.8 231.1)">R41</text>
<text x="84.1" y="231.1" transform="rotate(-90 84.1 231.1)">R15</text>
<text x="85.5" y="231.1" transform="rotate(-90 85.5 231.1)">R36</text>
<text x="86.9" y="231.1" transform="rotate(-90 86.9 231.1)">R37</text>
</g>
<g font-size="1.1">
<text x="68.9" y="74.7" transform="rotate(-90 68.9 74.7)">MODE</text>
<text x="73" y="83" transform="rotate(-90 73 83)">ON</text>
<text x="77.1" y="83" transform="rotate(-90 77.1 83)">OFF</text>
<text x="81.2" y="83" transform="rotate(-90 81.2 83)">ON</text>
<text x="85.4" y="83" transform="rotate(-90 85.4 83)">OFF</text>
<text x="89.5" y="83" transform="rotate(-90 89.5 83)">ON</text>
<text x="93.6" y="83" transform="rotate(-90 93.6 83)">OFF</text>
<text x="97.7" y="83" transform="rotate(-90 97.7 83)">ON</text>
<text x="101.8" y="83" transform="rotate(-90 101.8 83)">OFF</text>
<text x="105.9" y="83" transform="rotate(-90 105.9 83)">ON</text>
<text x="110" y="83" transform="rotate(-90 110 83)">OFF</text>
<text x="114.1" y="83" transform="rotate(-90 114.1 83)">ON</text>
<text x="118.3" y="83" transform="rotate(-90 118.3 83)">OFF</text>
<text x="122.4" y="83" transform="rotate(-90 122.4 83)">ON</text>
<text x="126.5" y="83" transform="rotate(-90 126.5 83)">OFF</text>
<text x="130.6" y="83" transform="rotate(-90 130.6 83)">ON</text>
<text x="134.7" y="83" transform="rotate(-90 134.7 83)">OFF</text>
<text x="68.9" y="84.3" transform="rotate(-90 68.9 84.3)">BOOT-0</text>
<text x="70.3" y="84.4" transform="rotate(-90 70.3 84.4)">XA12</text>
<text x="73" y="89.8" transform="rotate(-90 73 89.8)">ON</text>
<text x="77.1" y="89.8" transform="rotate(-90 77.1 89.8)">ON</text>
<text x="81.2" y="89.8" transform="rotate(-90 81.2 89.8)">OFF</text>
<text x="85.4" y="89.8" transform="rotate(-90 85.4 89.8)">OFF</text>
<text x="89.5" y="89.8" transform="rotate(-90 89.5 89.8)">ON</text>
<text x="93.6" y="89.8" transform="rotate(-90 93.6 89.8)">ON</text>
<text x="97.7" y="89.8" transform="rotate(-90 97.7 89.8)">OFF</text>
<text x="101.8" y="89.8" transform="rotate(-90 101.8 89.8)">OFF</text>
<text x="105.9" y="89.8" transform="rotate(-90 105.9 89.8)">ON</text>
<text x="110" y="89.8" transform="rotate(-90 110 89.8)">ON</text>
<text x="114.1" y="89.8" transform="rotate(-90 114.1 89.8)">OFF</text>
<text x="118.3" y="89.8" transform="rotate(-90 118.3 89.8)">OFF</text>
<text x="122.4" y="89.8" transform="rotate(-90 122.4 89.8)">ON</text>
<text x="126.5" y="89.8" transform="rotate(-90 126.5 89.8)">ON</text>
<text x="130.6" y="89.8" transform="rotate(-90 130.6 89.8)">OFF</text>
<text x="134.7" y="89.8" transform="rotate(-90 134.7 89.8)">OFF</text>
<text x="68.9" y="91.2" transform="rotate(-90 68.9 91.2)">BOOT-1</text>
<text x="70.3" y="91.2" transform="rotate(-90 70.3 91.2)">XA13</text>
<text x="68.9" y="98.1" transform="rotate(-90 68.9 98.1)">BOOT-2</text>
<text x="70.3" y="98.1" transform="rotate(-90 70.3 98.1)">XA14</text>
<text x="73" y="96.7" transform="rotate(-90 73 96.7)">ON</text>
<text x="77.1" y="96.7" transform="rotate(-90 77.1 96.7)">ON</text>
<text x="81.2" y="96.7" transform="rotate(-90 81.2 96.7)">ON</text>
<text x="85.4" y="96.7" transform="rotate(-90 85.4 96.7)">ON</text>
<text x="89.5" y="96.7" transform="rotate(-90 89.5 96.7)">OFF</text>
<text x="93.6" y="96.7" transform="rotate(-90 93.6 96.7)">OFF</text>
<text x="97.7" y="96.7" transform="rotate(-90 97.7 96.7)">OFF</text>
<text x="101.8" y="96.7" transform="rotate(-90 101.8 96.7)">OFF</text>
<text x="105.9" y="96.7" transform="rotate(-90 105.9 96.7)">ON</text>
<text x="110" y="96.7" transform="rotate(-90 110 96.7)">ON</text>
<text x="114.1" y="96.7" transform="rotate(-90 114.1 96.7)">ON</text>
<text x="118.3" y="96.7" transform="rotate(-90 118.3 96.7)">ON</text>
<text x="122.4" y="96.7" transform="rotate(-90 122.4 96.7)">OFF</text>
<text x="126.5" y="96.7" transform="rotate(-90 126.5 96.7)">OFF</text>
<text x="130.6" y="96.7" transform="rotate(-90 130.6 96.7)">OFF</text>
<text x="134.7" y="96.7" transform="rotate(-90 134.7 96.7)">OFF</text>
<text x="68.9" y="104.9" transform="rotate(-90 68.9 104.9)">BOOT-3</text>
<text x="70.3" y="105" transform="rotate(-90 70.3 105)">XA15</text>
<text x="73" y="103.6" transform="rotate(-90 73 103.6)">ON</text>
<text x="77.1" y="103.6" transform="rotate(-90 77.1 103.6)">ON</text>
<text x="81.2" y="103.6" transform="rotate(-90 81.2 103.6)">ON</text>
<text x="85.4" y="103.6" transform="rotate(-90 85.4 103.6)">ON</text>
<text x="89.5" y="103.6" transform="rotate(-90 89.5 103.6)">ON</text>
<text x="93.6" y="103.6" transform="rotate(-90 93.6 103.6)">ON</text>
<text x="97.7" y="103.6" transform="rotate(-90 97.7 103.6)">ON</text>
<text x="101.8" y="103.6" transform="rotate(-90 101.8 103.6)">ON</text>
<text x="105.9" y="103.6" transform="rotate(-90 105.9 103.6)">OFF</text>
<text x="110" y="103.6" transform="rotate(-90 110 103.6)">OFF</text>
<text x="114.1" y="103.6" transform="rotate(-90 114.1 103.6)">OFF</text>
<text x="118.3" y="103.6" transform="rotate(-90 118.3 103.6)">OFF</text>
<text x="122.4" y="103.6" transform="rotate(-90 122.4 103.6)">OFF</text>
<text x="126.5" y="103.6" transform="rotate(-90 126.5 103.6)">OFF</text>
<text x="130.6" y="103.6" transform="rotate(-90 130.6 103.6)">OFF</text>
<text x="134.7" y="103.6" transform="rotate(-90 134.7 103.6)">OFF</text>
<text x="68.9" y="111.8" transform="rotate(-90 68.9 111.8)">PIN</text>
<text x="73" y="111.8" transform="rotate(-90 73 111.8)">0000</text>
<text x="77.1" y="111.8" transform="rotate(-90 77.1 111.8)">0001</text>
<text x="81.2" y="111.8" transform="rotate(-90 81.2 111.8)">0010</text>
<text x="85.4" y="111.8" transform="rotate(-90 85.4 111.8)">0011</text>
<text x="89.5" y="111.8" transform="rotate(-90 89.5 111.8)">0100</text>
<text x="93.6" y="111.8" transform="rotate(-90 93.6 111.8)">0101</text>
<text x="97.7" y="111.8" transform="rotate(-90 97.7 111.8)">0110</text>
<text x="101.8" y="111.8" transform="rotate(-90 101.8 111.8)">0111</text>
<text x="105.9" y="111.8" transform="rotate(-90 105.9 111.8)">1000</text>
<text x="110" y="111.8" transform="rotate(-90 110 111.8)">1001</text>
<text x="114.1" y="111.8" transform="rotate(-90 114.1 111.8)">1010</text>
<text x="118.3" y="111.8" transform="rotate(-90 118.3 111.8)">1011</text>
<text x="122.4" y="111.8" transform="rotate(-90 122.4 111.8)">1100</text>
<text x="126.5" y="111.8" transform="rotate(-90 126.5 111.8)">1101</text>
<text x="130.6" y="111.8" transform="rotate(-90 130.6 111.8)">1110</text>
<text x="134.7" y="111.8" transform="rotate(-90 134.7 111.8)">1111</text>
<text x="152.5" y="172.1" transform="rotate(-90 152.5 172.1)">WHEN OSCILLATOR IS USED POPULATE</text>
<text x="153.9" y="171.4" transform="rotate(-90 153.9 171.4)">R32 WITH 0 OHM RESISTOR</text>
<text x="148.4" y="180.4" transform="rotate(-90 148.4 180.4)">18 pF</text>
<text x="145.7" y="194.1" transform="rotate(-90 145.7 194.1)">30MHz</text>
<text x="152.5" y="198.2" transform="rotate(-90 152.5 198.2)">NOT POPULATED</text>
<text x="121" y="205" transform="rotate(-90 121 205)">WHEN CRYSTAL IS USED POPULATE C42 WITH 0 OHM RESISTOR</text>
<text x="148.4" y="207.8" transform="rotate(-90 148.4 207.8)">18 pF</text>
</g>
<g font-size=".5">
<text x="75.2" y="37.6" transform="rotate(-90 75.2 37.6)">D</text>
<text x="108.1" y="37.6" transform="rotate(-90 108.1 37.6)">C</text>
<text x="141.1" y="37.6" transform="rotate(-90 141.1 37.6)">B</text>
<text x="174" y="37.6" transform="rotate(-90 174 37.6)">A</text>
<text x="58.2" y="58.5" transform="rotate(-90 58.2 58.5)">1</text>
<text x="190.5" y="58.5" transform="rotate(-90 190.5 58.5)">1</text>
<text x="58.2" y="99.9" transform="rotate(-90 58.2 99.9)">2</text>
<text x="190.5" y="99.9" transform="rotate(-90 190.5 99.9)">2</text>
<text x="58.2" y="141.3" transform="rotate(-90 58.2 141.3)">3</text>
<text x="190.5" y="141.3" transform="rotate(-90 190.5 141.3)">3</text>
<text x="58.2" y="182.7" transform="rotate(-90 58.2 182.7)">4</text>
<text x="190.5" y="182.7" transform="rotate(-90 190.5 182.7)">4</text>
<text x="58.2" y="224.1" transform="rotate(-90 58.2 224.1)">5</text>
<text x="190.5" y="224.1" transform="rotate(-90 190.5 224.1)">5</text>
<text x="75.2" y="245.3" transform="rotate(-90 75.2 245.3)">D</text>
<text x="108.1" y="245.3" transform="rotate(-90 108.1 245.3)">C</text>
<text x="141.1" y="245.3" transform="rotate(-90 141.1 245.3)">B</text>
<text x="174" y="245.3" transform="rotate(-90 174 245.3)">A</text>
</g>
</svg>
